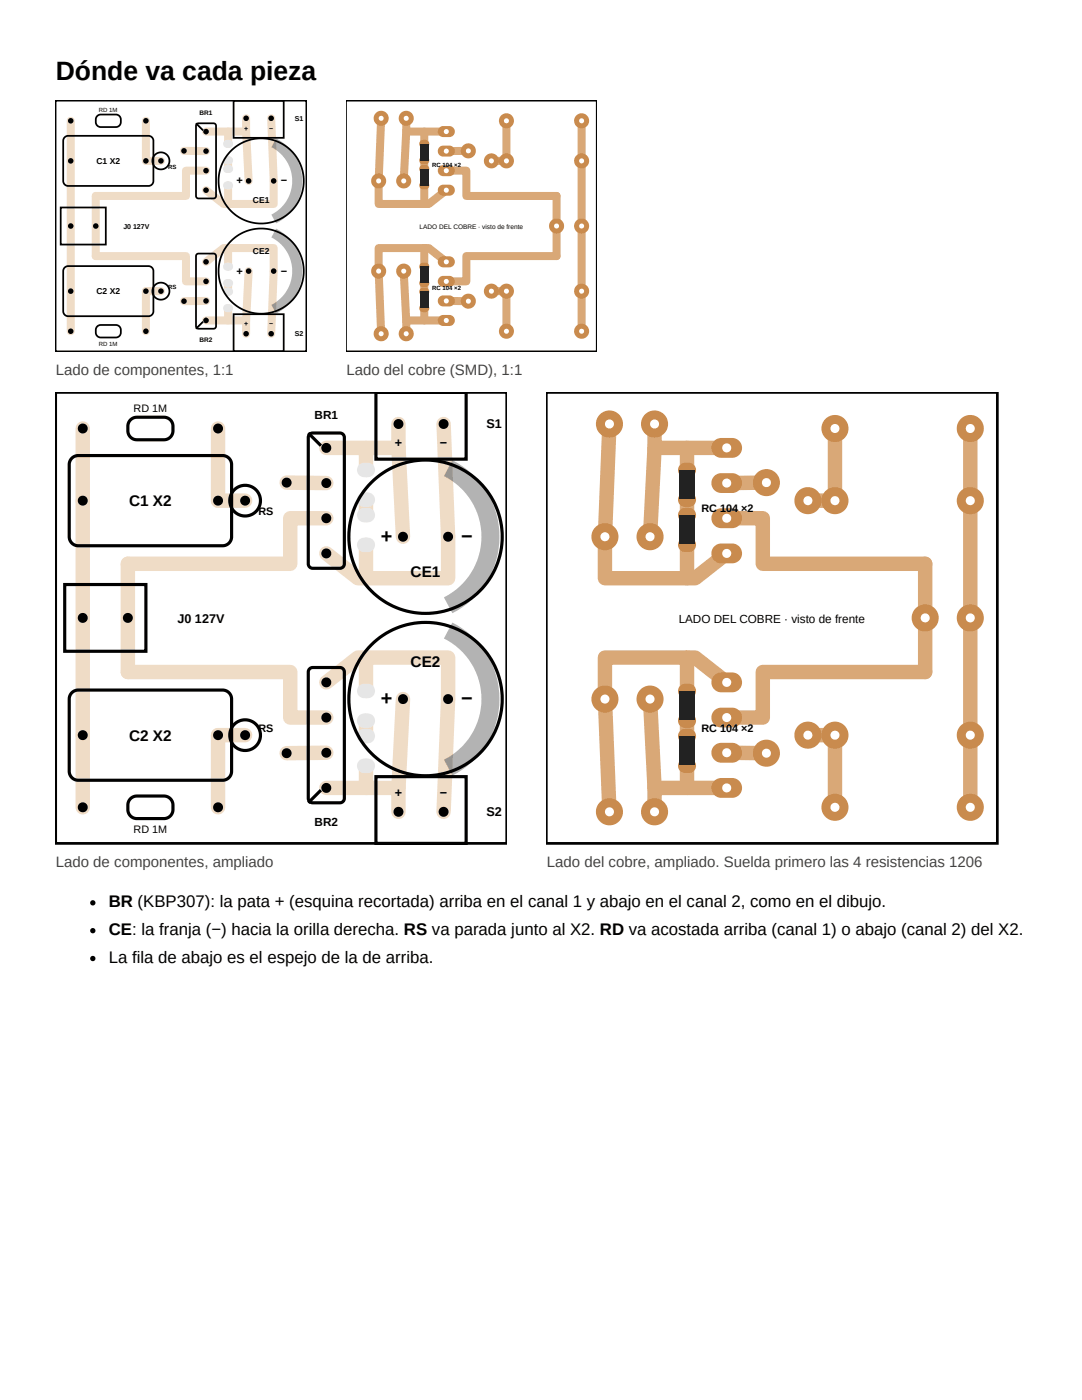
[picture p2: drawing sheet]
<svg xmlns="http://www.w3.org/2000/svg" width="216mm" height="279mm" viewBox="0 0 216 279" stroke-linecap="round" stroke-linejoin="round" font-family="sans-serif">
<path d="M11.1 20.1h50v50h-50z" fill="none" stroke="#000" stroke-width=".3"/>
<g fill="none" stroke="#efdcc6" stroke-width="1.6">
<path d="M14.1 24.1v42M29.1 24.1v8h3M36.7 30.1l4.4 .1M41.1 34.1h-4v5h-18v12h18v5.1h4M45.5 26.3v2.4M45.5 32v1.7M45.5 37v3.7M49.1 23.6v2.7h-8M49.1 26.3l.5 9.8M54.1 23.6l.5 12.5v4.6h-10l-3.5-2.7M32.1 58.1h-3v8M41.1 52.3l3.5-2.8h10v4.6l-.5 12.5"/>
<path d="M45.5 49.5v3.7M45.5 56.5v1.7M49.6 54.1l-.5 9.9M41.1 64h8v2.6M41.1 60.1h-4.4M45.5 61.5v2.5"/>
</g>
<g fill="#e6e6e6">
<path d="M44.7 28.1a1.01 1.01 0 0 1 1.2-.2 1.01 1.01 0 0 1 .6 1 1.02 1.02 0 0 1-1.1 .6 1.02 1.02 0 0 1-.9-.9z"/>
<path d="M44.7 31.4a1.01 1.01 0 0 1 1.2-.2 1.01 1.01 0 0 1 .6 1 1.02 1.02 0 0 1-1.1 .6 1.02 1.02 0 0 1-.9-.9z"/>
<path d="M44.7 33.1a1.01 1.01 0 0 1 1.2-.2 1.01 1.01 0 0 1 .6 1 1.02 1.02 0 0 1-1.1 .6 1.02 1.02 0 0 1-.9-.9z"/>
<path d="M44.7 36.4a1.01 1.01 0 0 1 1.2-.2 1.01 1.01 0 0 1 .6 1 1.02 1.02 0 0 1-1.1 .6 1.02 1.02 0 0 1-.9-.9z"/>
<path d="M44.7 60.9a1.01 1.01 0 0 1 1.2-.2 1.01 1.01 0 0 1 .6 1 1.02 1.02 0 0 1-1.1 .6 1.02 1.02 0 0 1-.9-.9z"/>
<path d="M44.7 57.6a1.01 1.01 0 0 1 1.2-.2 1.01 1.01 0 0 1 .6 1 1.02 1.02 0 0 1-1.1 .6 1.02 1.02 0 0 1-.9-.9z"/>
<path d="M44.7 55.9a1.01 1.01 0 0 1 1.2-.2 1.01 1.01 0 0 1 .6 1 1.02 1.02 0 0 1-1.1 .6 1.02 1.02 0 0 1-.9-.9z"/>
<path d="M44.7 52.6a1.01 1.01 0 0 1 1.2-.2 1.01 1.01 0 0 1 .6 1 1.02 1.02 0 0 1-1.1 .6 1.02 1.02 0 0 1-.9-.9z"/>
</g>
<g fill="none" stroke="#000" stroke-width=".35">
<path d="M12.9 27.4l.7-.3h16a1 1 0 0 1 1 1v8a1 1 0 0 1-1 1h-16a1 1 0 0 1-1-1v-8zM19.4 23.2l.7-.3h3a1.27 1.27 0 0 1 1 1.2 1.27 1.27 0 0 1-1 1.3h-3a1.29 1.29 0 0 1-1-.9 1.29 1.29 0 0 1 .3-1.3zM39.1 24.6l1.4 1.4M39.3 24.8l.3-.2h3l.3 .1 .2 .3v14.1l-.1 .3-.3 .2h-3.2l-.4-.4v-14.1zM46.6 20.1h10v7.4h-10zM12.1 41.4h9v7.4h-9zM12.9 53.4l.7-.3h16a1 1 0 0 1 1 1v8a1 1 0 0 1-1 1h-16a1 1 0 0 1-1-1v-8zM39.3 50.8l.3-.2h3l.3 .1 .2 .3v14.1l-.1 .3-.3 .2h-3.2l-.4-.4v-14.1zM19.4 65.1l.7-.2h3a1.27 1.27 0 0 1 1 1.2 1.27 1.27 0 0 1-1 1.3h-3a1.29 1.29 0 0 1-1-.9 1.29 1.29 0 0 1 .3-1.4zM40.5 64.2l-1.4 1.4M46.6 62.7h10v7.4h-10z"/>
<circle cx="32.1" cy="32.1" r="1.7"/>
<circle cx="52.1" cy="36.1" r="8.5"/>
<circle cx="32.1" cy="58.1" r="1.7"/>
<circle cx="52.1" cy="54.1" r="8.5"/>
</g>
<g fill="#000">
<path d="M39.1 24.6l1.4 1.4zM40.5 64.2l-1.4 1.4z"/>
<circle cx="14.1" cy="32.1" r=".55"/>
<circle cx="14.1" cy="24.1" r=".55"/>
<circle cx="29.1" cy="32.1" r=".55"/>
<circle cx="29.1" cy="24.1" r=".55"/>
<circle cx="32.1" cy="32.1" r=".55"/>
<circle cx="36.7" cy="30.1" r=".55"/>
<circle cx="41.1" cy="30.2" r=".55"/>
<circle cx="41.1" cy="38" r=".55"/>
<circle cx="41.1" cy="34.1" r=".55"/>
<circle cx="41.1" cy="26.3" r=".55"/>
<circle cx="49.1" cy="23.6" r=".55"/>
<circle cx="49.6" cy="36.1" r=".55"/>
<circle cx="54.1" cy="23.6" r=".55"/>
<circle cx="54.6" cy="36.1" r=".55"/>
<circle cx="14.1" cy="58.1" r=".55"/>
<circle cx="14.1" cy="45.1" r=".55"/>
<circle cx="19.1" cy="45.1" r=".55"/>
<circle cx="29.1" cy="58.1" r=".55"/>
<circle cx="32.1" cy="58.1" r=".55"/>
<circle cx="41.1" cy="56.2" r=".55"/>
<circle cx="41.1" cy="52.3" r=".55"/>
<circle cx="49.6" cy="54.1" r=".55"/>
<circle cx="54.6" cy="54.1" r=".55"/>
<circle cx="14.1" cy="66.1" r=".55"/>
<circle cx="29.1" cy="66.1" r=".55"/>
<circle cx="36.7" cy="60.1" r=".55"/>
<circle cx="41.1" cy="64" r=".55"/>
<circle cx="41.1" cy="60.1" r=".55"/>
<circle cx="49.1" cy="66.6" r=".55"/>
<circle cx="54.1" cy="66.6" r=".55"/>
</g>
<path d="M54.6 28.5a8.5 8.5 0 0 1 4.7 7.6 8.5 8.5 0 0 1-4.7 7.6M54.6 46.5a8.5 8.5 0 0 1 4.7 7.6 8.5 8.5 0 0 1-4.7 7.6" fill="none" stroke="#000" stroke-width="2" stroke-linecap="butt"/>
<path d="M69.1 20.1h50v50h-50z" fill="#fff"/>
<path d="M69.1 20.1h50v50h-50z" fill="none" stroke="#000" stroke-width=".3"/>
<g fill="none" stroke="#d9a877" stroke-width="1.6">
<path d="M76.1 23.6l-.5 12.5v4.6h10l3.5-2.7M81.1 23.6v2.7h8M81.1 26.3l-.5 9.8M84.7 26.3v2.4M84.7 32v1.7M84.7 37v3.7M89.1 34.1h4v5h18v12h-18v5.1h-4M93.5 30.1l-4.4 .1M101.1 24.1v8h-3M116.1 24.1v42M80.6 54.1l.5 9.9M84.7 49.5v3.7"/>
<path d="M84.7 56.5v1.7M89.1 52.3l-3.5-2.8h-10v4.6l.5 12.5M98.1 58.1h3v8M84.7 61.5v2.5M89.1 64h-8v2.6M89.1 60.1h4.4"/>
</g>
<circle cx="116.1" cy="24.1" r="1.5" fill="#c98b4e"/>
<circle cx="116.1" cy="24.1" r=".5" fill="#fff"/>
<circle cx="101.1" cy="24.1" r="1.5" fill="#c98b4e"/>
<circle cx="101.1" cy="24.1" r=".5" fill="#fff"/>
<circle cx="116.1" cy="32.1" r="1.5" fill="#c98b4e"/>
<circle cx="116.1" cy="32.1" r=".5" fill="#fff"/>
<circle cx="101.1" cy="32.1" r="1.5" fill="#c98b4e"/>
<circle cx="101.1" cy="32.1" r=".5" fill="#fff"/>
<circle cx="98.1" cy="32.1" r="1.5" fill="#c98b4e"/>
<circle cx="98.1" cy="32.1" r=".5" fill="#fff"/>
<circle cx="93.5" cy="30.1" r="1.5" fill="#c98b4e"/>
<circle cx="93.5" cy="30.1" r=".5" fill="#fff"/>
<path d="M87.7 25.5l.5-.3h1.5a1.1 1.1 0 0 1 1.1 1.1 1.1 1.1 0 0 1-1.1 1.1h-1.2a1.1 1.1 0 0 1-1.1-.7 1.1 1.1 0 0 1 .3-1.2z" fill="#c98b4e"/>
<circle cx="89.1" cy="26.3" r=".5" fill="#fff"/>
<path d="M87.7 29.4l.5-.3h1.5a1.1 1.1 0 0 1 1.1 1.1 1.1 1.1 0 0 1-1.1 1.1h-1.2a1.1 1.1 0 0 1-1.1-.7 1.1 1.1 0 0 1 .3-1.2z" fill="#c98b4e"/>
<circle cx="89.1" cy="30.2" r=".5" fill="#fff"/>
<path d="M87.7 33.3l.5-.3h1.5a1.1 1.1 0 0 1 1.1 1.1 1.1 1.1 0 0 1-1.1 1.1h-1.2a1.1 1.1 0 0 1-1.1-.7 1.1 1.1 0 0 1 .3-1.2z" fill="#c98b4e"/>
<circle cx="89.1" cy="34.1" r=".5" fill="#fff"/>
<path d="M87.7 37.2l.5-.3h1.5a1.1 1.1 0 0 1 1.1 1.1 1.1 1.1 0 0 1-1.1 1.1h-1.2a1.1 1.1 0 0 1-1.1-.7 1.1 1.1 0 0 1 .3-1.2z" fill="#c98b4e"/>
<circle cx="89.1" cy="38" r=".5" fill="#fff"/>
<circle cx="81.1" cy="23.6" r="1.5" fill="#c98b4e"/>
<circle cx="81.1" cy="23.6" r=".5" fill="#fff"/>
<circle cx="76.1" cy="23.6" r="1.5" fill="#c98b4e"/>
<circle cx="76.1" cy="23.6" r=".5" fill="#fff"/>
<circle cx="80.6" cy="36.1" r="1.5" fill="#c98b4e"/>
<circle cx="80.6" cy="36.1" r=".5" fill="#fff"/>
<circle cx="75.6" cy="36.1" r="1.5" fill="#c98b4e"/>
<circle cx="75.6" cy="36.1" r=".5" fill="#fff"/>
<g fill="#c98b4e">
<path d="M83.9 28.1a1.01 1.01 0 0 1 1.1-.2 1.01 1.01 0 0 1 .6 1 1.02 1.02 0 0 1-1.1 .6 1.02 1.02 0 0 1-.8-.9z"/>
<path d="M83.9 31.4a1.01 1.01 0 0 1 1.1-.2 1.01 1.01 0 0 1 .6 1 1.02 1.02 0 0 1-1.1 .6 1.02 1.02 0 0 1-.8-.9z"/>
<path d="M83.9 33.1a1.01 1.01 0 0 1 1.1-.2 1.01 1.01 0 0 1 .6 1 1.02 1.02 0 0 1-1.1 .6 1.02 1.02 0 0 1-.8-.9z"/>
<path d="M83.9 36.4a1.01 1.01 0 0 1 1.1-.2 1.01 1.01 0 0 1 .6 1 1.02 1.02 0 0 1-1.1 .6 1.02 1.02 0 0 1-.8-.9z"/>
<circle cx="116.1" cy="66.1" r="1.5"/>
</g>
<circle cx="116.1" cy="66.1" r=".5" fill="#fff"/>
<circle cx="101.1" cy="66.1" r="1.5" fill="#c98b4e"/>
<circle cx="101.1" cy="66.1" r=".5" fill="#fff"/>
<circle cx="116.1" cy="58.1" r="1.5" fill="#c98b4e"/>
<circle cx="116.1" cy="58.1" r=".5" fill="#fff"/>
<circle cx="101.1" cy="58.1" r="1.5" fill="#c98b4e"/>
<circle cx="101.1" cy="58.1" r=".5" fill="#fff"/>
<circle cx="98.1" cy="58.1" r="1.5" fill="#c98b4e"/>
<circle cx="98.1" cy="58.1" r=".5" fill="#fff"/>
<circle cx="93.5" cy="60.1" r="1.5" fill="#c98b4e"/>
<circle cx="93.5" cy="60.1" r=".5" fill="#fff"/>
<path d="M87.7 63.2l.5-.3h1.5a1.1 1.1 0 0 1 1.1 1.1 1.1 1.1 0 0 1-1.1 1.1h-1.2a1.1 1.1 0 0 1-1.1-.7 1.1 1.1 0 0 1 .3-1.2z" fill="#c98b4e"/>
<circle cx="89.1" cy="64" r=".5" fill="#fff"/>
<path d="M87.7 59.3l.5-.3h1.5a1.1 1.1 0 0 1 1.1 1.1 1.1 1.1 0 0 1-1.1 1.1h-1.2a1.1 1.1 0 0 1-1.1-.7 1.1 1.1 0 0 1 .3-1.2z" fill="#c98b4e"/>
<circle cx="89.1" cy="60.1" r=".5" fill="#fff"/>
<path d="M87.7 55.4l.5-.3h1.5a1.1 1.1 0 0 1 1.1 1.1 1.1 1.1 0 0 1-1.1 1.1h-1.2a1.1 1.1 0 0 1-1.1-.7 1.1 1.1 0 0 1 .3-1.2z" fill="#c98b4e"/>
<circle cx="89.1" cy="56.2" r=".5" fill="#fff"/>
<path d="M87.7 51.5l.5-.3h1.5a1.1 1.1 0 0 1 1.1 1.1 1.1 1.1 0 0 1-1.1 1.1h-1.2a1.1 1.1 0 0 1-1.1-.7 1.1 1.1 0 0 1 .3-1.2z" fill="#c98b4e"/>
<circle cx="89.1" cy="52.3" r=".5" fill="#fff"/>
<circle cx="81.1" cy="66.6" r="1.5" fill="#c98b4e"/>
<circle cx="81.1" cy="66.6" r=".5" fill="#fff"/>
<circle cx="76.1" cy="66.6" r="1.5" fill="#c98b4e"/>
<circle cx="76.1" cy="66.6" r=".5" fill="#fff"/>
<circle cx="80.6" cy="54.1" r="1.5" fill="#c98b4e"/>
<circle cx="80.6" cy="54.1" r=".5" fill="#fff"/>
<circle cx="75.6" cy="54.1" r="1.5" fill="#c98b4e"/>
<circle cx="75.6" cy="54.1" r=".5" fill="#fff"/>
<g fill="#c98b4e">
<path d="M83.9 60.9a1.01 1.01 0 0 1 1.1-.2 1.01 1.01 0 0 1 .6 1 1.02 1.02 0 0 1-1.1 .6 1.02 1.02 0 0 1-.8-.9z"/>
<path d="M83.9 57.6a1.01 1.01 0 0 1 1.1-.2 1.01 1.01 0 0 1 .6 1 1.02 1.02 0 0 1-1.1 .6 1.02 1.02 0 0 1-.8-.9z"/>
<path d="M83.9 55.9a1.01 1.01 0 0 1 1.1-.2 1.01 1.01 0 0 1 .6 1 1.02 1.02 0 0 1-1.1 .6 1.02 1.02 0 0 1-.8-.9z"/>
<path d="M83.9 52.6a1.01 1.01 0 0 1 1.1-.2 1.01 1.01 0 0 1 .6 1 1.02 1.02 0 0 1-1.1 .6 1.02 1.02 0 0 1-.8-.9z"/>
<circle cx="116.1" cy="45.1" r="1.5"/>
</g>
<circle cx="116.1" cy="45.1" r=".5" fill="#fff"/>
<circle cx="111.1" cy="45.1" r="1.5" fill="#c98b4e"/>
<circle cx="111.1" cy="45.1" r=".5" fill="#fff"/>
<g fill="#222">
<path d="M83.8 28.8h1.7v3.2h-1.7z"/>
<path d="M83.8 33.8h1.7v3.2h-1.7z"/>
<path d="M83.8 58.3h1.7v3.2h-1.7z"/>
<path d="M83.8 53.3h1.7v3.2h-1.7z"/>
</g>
<path d="M11.1 78.3h90v90h-90z" fill="#fff"/>
<path d="M11.1 78.3h90v90h-90z" fill="none" stroke="#000" stroke-width=".54"/>
<g fill="none" stroke="#efdcc6" stroke-width="2.9">
<path d="M16.5 85.5v75.6M43.5 85.5v14.4h5.4M57.2 96.3l7.9 .1M73 89.4v4.4M73 99.7v3.1M79.5 84.6v4.8h-14.4M79.5 89.4l.9 17.7M88.5 84.6l.9 22.5v8.3h-18l-6.3-5M65.1 103.4h-7.2v9.1h-32.4v21.6h32.4v9.1h7.2M73 108.7v6.7M65.1 136.2l6.3-5h18v8.3l-.9 22.5M73 131.2v6.7"/>
<path d="M80.4 139.5l-.9 17.7M48.9 146.7h-5.4v14.4M65.1 157.2h14.4v4.8M65.1 150.2l-7.9 .1M73 143.8v3.1M73 152.8v4.4"/>
</g>
<g fill="#e6e6e6">
<path d="M71.7 92.8l.7-.4h1a1.44 1.44 0 0 1 1.4 1.4 1.44 1.44 0 0 1-1.4 1.4h-.7a1.44 1.44 0 0 1-1.4-.9 1.44 1.44 0 0 1 .4-1.5z"/>
<path d="M71.7 98.7l.7-.4h1a1.44 1.44 0 0 1 1.4 1.4 1.44 1.44 0 0 1-1.4 1.5h-.7a1.44 1.44 0 0 1-1.4-.9 1.44 1.44 0 0 1 .4-1.6z"/>
<path d="M71.7 101.8l.7-.4h1a1.44 1.44 0 0 1 1.4 1.4 1.44 1.44 0 0 1-1.4 1.4h-.7a1.44 1.44 0 0 1-1.4-.9 1.44 1.44 0 0 1 .4-1.5z"/>
<path d="M71.7 107.7l.7-.4h1a1.44 1.44 0 0 1 1.4 1.4 1.44 1.44 0 0 1-1.4 1.5h-.7a1.44 1.44 0 0 1-1.4-.9 1.44 1.44 0 0 1 .4-1.6z"/>
<path d="M71.7 151.8l.7-.4h1a1.44 1.44 0 0 1 1.4 1.4 1.44 1.44 0 0 1-1.4 1.5h-.7a1.44 1.44 0 0 1-1.4-.9 1.44 1.44 0 0 1 .4-1.6z"/>
<path d="M71.7 145.9l.7-.4h1a1.44 1.44 0 0 1 1.4 1.4 1.44 1.44 0 0 1-1.4 1.4h-.7a1.44 1.44 0 0 1-1.4-.9 1.44 1.44 0 0 1 .4-1.5z"/>
<path d="M71.7 142.8l.7-.4h1a1.44 1.44 0 0 1 1.4 1.4 1.44 1.44 0 0 1-1.4 1.5h-.7a1.44 1.44 0 0 1-1.4-.9 1.44 1.44 0 0 1 .4-1.6z"/>
<path d="M71.7 136.9l.7-.4h1a1.44 1.44 0 0 1 1.4 1.4 1.44 1.44 0 0 1-1.4 1.4h-.7a1.44 1.44 0 0 1-1.4-.9 1.44 1.44 0 0 1 .4-1.5z"/>
</g>
<g fill="none" stroke="#000" stroke-width=".63" stroke-linecap="butt">
<path d="M75 78.3h18v13.3h-18zM14.3 91.4l.6-.3 .7-.2h28.8a1.8 1.8 0 0 1 1.8 1.8v14.4a1.8 1.8 0 0 1-1.8 1.8h-28.8a1.8 1.8 0 0 1-1.8-1.8v-14.4l.1-.7zM26 83.8l.5-.3 .6-.2h5.6a1.8 1.8 0 0 1 1.8 1.8v.9a1.8 1.8 0 0 1-1.8 1.8h-5.4a1.8 1.8 0 0 1-1.8-1.8v-1.3zM61.5 86.4l2.5 2.5M61.8 86.7l.6-.3h5.4a.9 .9 0 0 1 .9 .9v25.2a.9 .9 0 0 1-.9 .9h-5.4a.9 .9 0 0 1-.9-.9v-25.2zM12.9 116.7h16.2v13.3h-16.2zM14.3 138.2l.6-.3 .7-.2h28.8a1.8 1.8 0 0 1 1.8 1.8v14.4a1.8 1.8 0 0 1-1.8 1.8h-28.8a1.8 1.8 0 0 1-1.8-1.8v-14.4l.1-.7zM61.8 133.5l.6-.3h5.4a.9 .9 0 0 1 .9 .9v25.2a.9 .9 0 0 1-.9 .9h-5.4a.9 .9 0 0 1-.9-.9v-25.2zM26 159.4l.5-.3 .6-.2h5.6a1.8 1.8 0 0 1 1.8 1.8v.9a1.8 1.8 0 0 1-1.8 1.8h-5.4a1.8 1.8 0 0 1-1.8-1.8v-1.3zM64 157.7l-2.5 2.5M75 155h18v13.3h-18z"/>
<circle cx="48.9" cy="99.9" r="3.1"/>
<circle cx="84.9" cy="107.1" r="15.3"/>
<circle cx="84.9" cy="139.5" r="15.3"/>
<circle cx="48.9" cy="146.7" r="3.1"/>
</g>
<g fill="#000">
<path d="M61.5 86.4l2.5 2.5zM64 157.7l-2.5 2.5z"/>
<circle cx="16.5" cy="99.9" r=".99"/>
<circle cx="16.5" cy="85.5" r=".99"/>
<circle cx="43.5" cy="99.9" r=".99"/>
<circle cx="43.5" cy="85.5" r=".99"/>
<circle cx="48.9" cy="99.9" r=".99"/>
<circle cx="57.2" cy="96.3" r=".99"/>
<circle cx="65.1" cy="96.4" r=".99"/>
<circle cx="65.1" cy="89.4" r=".99"/>
<circle cx="79.5" cy="84.6" r=".99"/>
<circle cx="88.5" cy="84.6" r=".99"/>
<circle cx="65.1" cy="110.4" r=".99"/>
<circle cx="65.1" cy="103.4" r=".99"/>
<circle cx="80.4" cy="107.1" r=".99"/>
<circle cx="89.4" cy="107.1" r=".99"/>
<circle cx="16.5" cy="123.3" r=".99"/>
<circle cx="25.5" cy="123.3" r=".99"/>
<circle cx="65.1" cy="136.2" r=".99"/>
<circle cx="80.4" cy="139.5" r=".99"/>
<circle cx="89.4" cy="139.5" r=".99"/>
<circle cx="16.5" cy="146.7" r=".99"/>
<circle cx="43.5" cy="146.7" r=".99"/>
<circle cx="48.9" cy="146.7" r=".99"/>
<circle cx="57.2" cy="150.3" r=".99"/>
<circle cx="65.1" cy="143.2" r=".99"/>
<circle cx="65.1" cy="157.2" r=".99"/>
<circle cx="65.1" cy="150.2" r=".99"/>
<circle cx="16.5" cy="161.1" r=".99"/>
<circle cx="43.5" cy="161.1" r=".99"/>
<circle cx="79.5" cy="162" r=".99"/>
<circle cx="88.5" cy="162" r=".99"/>
</g>
<path d="M89.4 93.4a15.3 15.3 0 0 1 8.5 13.7 15.3 15.3 0 0 1-8.5 13.7M89.4 125.8a15.3 15.3 0 0 1 8.5 13.7 15.3 15.3 0 0 1-8.5 13.7" fill="none" stroke="#000" stroke-width="3.6" stroke-linecap="butt"/>
<path d="M109 78.3h90v90h-90z" fill="#fff"/>
<path d="M109 78.3h90v90h-90z" fill="none" stroke="#000" stroke-width=".54"/>
<g fill="none" stroke="#d9a877" stroke-width="2.9">
<path d="M121.6 84.6l-.9 22.5v8.3h18l6.3-5M130.6 84.6v4.8h14.4M130.6 89.4l-.9 17.7M137.1 89.4v4.4M137.1 99.7v3.1M152.9 96.3l-7.9 .1M166.6 85.5v14.4h-5.4M193.6 85.5v75.6M137.1 108.7v6.7M145 103.4h7.2v9.1h32.4v21.6h-32.4v9.1h-7.2M129.7 139.5l.9 17.7M137.1 131.2v6.7"/>
<path d="M145 136.2l-6.3-5h-18v8.3l.9 22.5M137.1 143.8v3.1M137.1 152.8v4.4M145 157.2h-14.4v4.8M145 150.2l7.9 .1M161.2 146.7h5.4v14.4"/>
</g>
<circle cx="193.6" cy="85.5" r="2.7" fill="#c98b4e"/>
<circle cx="193.6" cy="85.5" r=".9" fill="#fff"/>
<circle cx="166.6" cy="85.5" r="2.7" fill="#c98b4e"/>
<circle cx="166.6" cy="85.5" r=".9" fill="#fff"/>
<circle cx="193.6" cy="99.9" r="2.7" fill="#c98b4e"/>
<circle cx="193.6" cy="99.9" r=".9" fill="#fff"/>
<circle cx="166.6" cy="99.9" r="2.7" fill="#c98b4e"/>
<circle cx="166.6" cy="99.9" r=".9" fill="#fff"/>
<circle cx="161.2" cy="99.9" r="2.7" fill="#c98b4e"/>
<circle cx="161.2" cy="99.9" r=".9" fill="#fff"/>
<circle cx="152.9" cy="96.3" r="2.7" fill="#c98b4e"/>
<circle cx="152.9" cy="96.3" r=".9" fill="#fff"/>
<path d="M142.5 88a1.98 1.98 0 0 1 1.4-.6h2.2a1.98 1.98 0 0 1 2 2 1.98 1.98 0 0 1-2 2h-2.2a1.98 1.98 0 0 1-1.8-1.3 1.98 1.98 0 0 1 .4-2.1z" fill="#c98b4e"/>
<circle cx="145" cy="89.4" r=".9" fill="#fff"/>
<path d="M142.5 95a1.98 1.98 0 0 1 1.4-.6h2.2a1.98 1.98 0 0 1 2 2 1.98 1.98 0 0 1-2 2h-2.2a1.98 1.98 0 0 1-1.8-1.2 1.98 1.98 0 0 1 .4-2.2z" fill="#c98b4e"/>
<circle cx="145" cy="96.4" r=".9" fill="#fff"/>
<path d="M142.5 102a1.98 1.98 0 0 1 1.4-.6h2.2a1.98 1.98 0 0 1 2 2 1.98 1.98 0 0 1-2 2h-2.2a1.98 1.98 0 0 1-1.8-1.2 1.98 1.98 0 0 1 .4-2.2z" fill="#c98b4e"/>
<circle cx="145" cy="103.4" r=".9" fill="#fff"/>
<path d="M142.5 109a1.98 1.98 0 0 1 1.4-.5h2.2a1.98 1.98 0 0 1 2 1.9 1.98 1.98 0 0 1-2 2h-2.2a1.98 1.98 0 0 1-1.8-1.2 1.98 1.98 0 0 1 .4-2.2z" fill="#c98b4e"/>
<circle cx="145" cy="110.4" r=".9" fill="#fff"/>
<circle cx="130.6" cy="84.6" r="2.7" fill="#c98b4e"/>
<circle cx="130.6" cy="84.6" r=".9" fill="#fff"/>
<circle cx="121.6" cy="84.6" r="2.7" fill="#c98b4e"/>
<circle cx="121.6" cy="84.6" r=".9" fill="#fff"/>
<circle cx="129.7" cy="107.1" r="2.7" fill="#c98b4e"/>
<circle cx="129.7" cy="107.1" r=".9" fill="#fff"/>
<circle cx="120.7" cy="107.1" r="2.7" fill="#c98b4e"/>
<circle cx="120.7" cy="107.1" r=".9" fill="#fff"/>
<g fill="#c98b4e">
<path d="M135.7 92.8l.7-.4h1a1.44 1.44 0 0 1 1.5 1.4 1.44 1.44 0 0 1-1.5 1.4h-.7a1.44 1.44 0 0 1-1.3-.9 1.44 1.44 0 0 1 .3-1.5z"/>
<path d="M135.7 98.7l.7-.4h1a1.44 1.44 0 0 1 1.5 1.4 1.44 1.44 0 0 1-1.5 1.5h-.7a1.44 1.44 0 0 1-1.3-.9 1.44 1.44 0 0 1 .3-1.6z"/>
<path d="M135.7 101.8l.7-.4h1a1.44 1.44 0 0 1 1.5 1.4 1.44 1.44 0 0 1-1.5 1.4h-.7a1.44 1.44 0 0 1-1.3-.9 1.44 1.44 0 0 1 .3-1.5z"/>
<path d="M135.7 107.7l.7-.4h1a1.44 1.44 0 0 1 1.5 1.4 1.44 1.44 0 0 1-1.5 1.5h-.7a1.44 1.44 0 0 1-1.3-.9 1.44 1.44 0 0 1 .3-1.6z"/>
<circle cx="193.6" cy="161.1" r="2.7"/>
</g>
<circle cx="193.6" cy="161.1" r=".9" fill="#fff"/>
<circle cx="166.6" cy="161.1" r="2.7" fill="#c98b4e"/>
<circle cx="166.6" cy="161.1" r=".9" fill="#fff"/>
<circle cx="193.6" cy="146.7" r="2.7" fill="#c98b4e"/>
<circle cx="193.6" cy="146.7" r=".9" fill="#fff"/>
<circle cx="166.6" cy="146.7" r="2.7" fill="#c98b4e"/>
<circle cx="166.6" cy="146.7" r=".9" fill="#fff"/>
<circle cx="161.2" cy="146.7" r="2.7" fill="#c98b4e"/>
<circle cx="161.2" cy="146.7" r=".9" fill="#fff"/>
<circle cx="152.9" cy="150.3" r="2.7" fill="#c98b4e"/>
<circle cx="152.9" cy="150.3" r=".9" fill="#fff"/>
<path d="M142.5 155.8a1.98 1.98 0 0 1 1.4-.5h2.2a1.98 1.98 0 0 1 2 1.9 1.98 1.98 0 0 1-2 2h-2.2a1.98 1.98 0 0 1-1.8-1.2 1.98 1.98 0 0 1 .4-2.2z" fill="#c98b4e"/>
<circle cx="145" cy="157.2" r=".9" fill="#fff"/>
<path d="M142.5 148.8a1.98 1.98 0 0 1 1.4-.6h2.2a1.98 1.98 0 0 1 2 2 1.98 1.98 0 0 1-2 2h-2.2a1.98 1.98 0 0 1-1.8-1.2 1.98 1.98 0 0 1 .4-2.2z" fill="#c98b4e"/>
<circle cx="145" cy="150.2" r=".9" fill="#fff"/>
<path d="M142.5 141.8a1.98 1.98 0 0 1 1.4-.6h2.2a1.98 1.98 0 0 1 2 2 1.98 1.98 0 0 1-2 2h-2.2a1.98 1.98 0 0 1-1.8-1.2 1.98 1.98 0 0 1 .4-2.2z" fill="#c98b4e"/>
<circle cx="145" cy="143.2" r=".9" fill="#fff"/>
<path d="M142.5 134.8a1.98 1.98 0 0 1 1.4-.6h2.2a1.98 1.98 0 0 1 2 2 1.98 1.98 0 0 1-2 2h-2.2a1.98 1.98 0 0 1-1.8-1.3 1.98 1.98 0 0 1 .4-2.1z" fill="#c98b4e"/>
<circle cx="145" cy="136.2" r=".9" fill="#fff"/>
<circle cx="130.6" cy="162" r="2.7" fill="#c98b4e"/>
<circle cx="130.6" cy="162" r=".9" fill="#fff"/>
<circle cx="121.6" cy="162" r="2.7" fill="#c98b4e"/>
<circle cx="121.6" cy="162" r=".9" fill="#fff"/>
<circle cx="129.7" cy="139.5" r="2.7" fill="#c98b4e"/>
<circle cx="129.7" cy="139.5" r=".9" fill="#fff"/>
<circle cx="120.7" cy="139.5" r="2.7" fill="#c98b4e"/>
<circle cx="120.7" cy="139.5" r=".9" fill="#fff"/>
<g fill="#c98b4e">
<path d="M135.7 151.8l.7-.4h1a1.44 1.44 0 0 1 1.5 1.4 1.44 1.44 0 0 1-1.5 1.5h-.7a1.44 1.44 0 0 1-1.3-.9 1.44 1.44 0 0 1 .3-1.6z"/>
<path d="M135.7 145.9l.7-.4h1a1.44 1.44 0 0 1 1.5 1.4 1.44 1.44 0 0 1-1.5 1.4h-.7a1.44 1.44 0 0 1-1.3-.9 1.44 1.44 0 0 1 .3-1.5z"/>
<path d="M135.7 142.8l.7-.4h1a1.44 1.44 0 0 1 1.5 1.4 1.44 1.44 0 0 1-1.5 1.5h-.7a1.44 1.44 0 0 1-1.3-.9 1.44 1.44 0 0 1 .3-1.6z"/>
<path d="M135.7 136.9l.7-.4h1a1.44 1.44 0 0 1 1.5 1.4 1.44 1.44 0 0 1-1.5 1.4h-.7a1.44 1.44 0 0 1-1.3-.9 1.44 1.44 0 0 1 .3-1.5z"/>
<circle cx="193.6" cy="123.3" r="2.7"/>
</g>
<circle cx="193.6" cy="123.3" r=".9" fill="#fff"/>
<circle cx="184.6" cy="123.3" r="2.7" fill="#c98b4e"/>
<circle cx="184.6" cy="123.3" r=".9" fill="#fff"/>
<g fill="#222">
<path d="M135.6 93.9h3v5.7h-3z"/>
<path d="M135.6 102.9h3v5.7h-3z"/>
<path d="M135.6 147h3v5.7h-3z"/>
<path d="M135.6 138h3v5.7h-3z"/>
</g>
<g fill="#000">
<circle cx="18.5" cy="180.2" r=".53"/>
<circle cx="18.5" cy="185.7" r=".53"/>
<circle cx="18.5" cy="191.3" r=".53"/>
</g>
<text font-size="5.3" x="11.1" y="15.9">Dónde va cada pieza</text>
<g font-size="4">
<text x="76" y="108.4">+</text>
<text x="92" y="108.4">−</text>
<text x="76" y="140.8">+</text>
<text x="92" y="140.8">−</text>
</g>
<g font-size="3.3">
<text x="21.7" y="181">BR (KBP307): la pata + (esquina recortada) arriba en el canal 1 y abajo en el canal 2, como en el dibujo.</text>
<text x="21.7" y="186.5">CE: la franja (−) hacia la orilla derecha. RS va parada junto al X2. RD va acostada arriba (canal 1) o abajo (canal 2) del X2.</text>
<text x="21.7" y="192.1">La fila de abajo es el espejo de la de arriba.</text>
</g>
<g font-size="3.2">
<text x="64.2" y="90.5">+</text>
<text x="64.2" y="111.5">−</text>
<text x="64.2" y="137.3">−</text>
<text x="64.2" y="158.3">+</text>
</g>
<g font-size="3.1">
<text x="25.8" y="101">C1 X2</text>
<text x="81.9" y="115.2">CE1</text>
<text x="81.9" y="133.2">CE2</text>
<text x="25.8" y="147.8">C2 X2</text>
</g>
<g font-size="3" fill="#444">
<text x="11.1" y="74.9">Lado de componentes, 1:1</text>
<text x="69.1" y="74.9">Lado del cobre (SMD), 1:1</text>
<text x="11.1" y="173">Lado de componentes, ampliado</text>
<text x="109.1" y="173">Lado del cobre, ampliado. Suelda primero las 4 resistencias 1206</text>
</g>
<g font-size="2.5">
<text x="78.8" y="89.3">+</text>
<text x="87.8" y="89.3">−</text>
<text x="97" y="85.5">S1</text>
<text x="35.4" y="124.4">J0</text>
<text x="38.9" y="124.4">127V</text>
<text x="78.8" y="159.1">+</text>
<text x="87.8" y="159.1">−</text>
<text x="97" y="162.9">S2</text>
</g>
<g font-size="2.3">
<text x="62.8" y="83.5">BR1</text>
<text x="135.4" y="124.4">LADO DEL COBRE · visto de frente</text>
<text x="62.8" y="164.9">BR2</text>
</g>
<g font-size="2.2">
<text x="47.2" y="36.8">+</text>
<text x="56.1" y="36.8">−</text>
<text x="47.2" y="54.8">+</text>
<text x="56.1" y="54.8">−</text>
<text x="26.7" y="82.3">RD 1M</text>
<text x="51.5" y="102.8">RS</text>
<text x="140" y="102.3">RC 104 ×2</text>
<text x="51.5" y="146">RS</text>
<text x="140" y="146.2">RC 104 ×2</text>
<text x="26.7" y="166.3">RD 1M</text>
</g>
<g font-size="1.8">
<text x="40.6" y="26.9">+</text>
<text x="40.6" y="38.6">−</text>
<text x="40.6" y="52.9">−</text>
<text x="40.6" y="64.6">+</text>
</g>
<g font-size="1.7">
<text x="19.3" y="32.7">C1 X2</text>
<text x="50.5" y="40.6">CE1</text>
<text x="50.5" y="50.6">CE2</text>
<text x="19.3" y="58.7">C2 X2</text>
</g>
<g font-size="1.4">
<text x="48.7" y="26.2">+</text>
<text x="53.7" y="26.2">−</text>
<text x="58.9" y="24.1">S1</text>
<text x="24.6" y="45.7">J0</text>
<text x="26.6" y="45.7">127V</text>
<text x="48.7" y="65">+</text>
<text x="53.7" y="65">−</text>
<text x="58.9" y="67.1">S2</text>
</g>
<g font-size="1.3">
<text x="39.8" y="23">BR1</text>
<text x="83.7" y="45.7">LADO DEL COBRE · visto de frente</text>
<text x="39.8" y="68.2">BR2</text>
</g>
<g font-size="1.2">
<text x="19.7" y="22.3">RD 1M</text>
<text x="33.6" y="33.7">RS</text>
<text x="86.3" y="33.4">RC 104 ×2</text>
<text x="33.6" y="57.7">RS</text>
<text x="86.3" y="57.8">RC 104 ×2</text>
<text x="19.7" y="69">RD 1M</text>
</g>
</svg>
